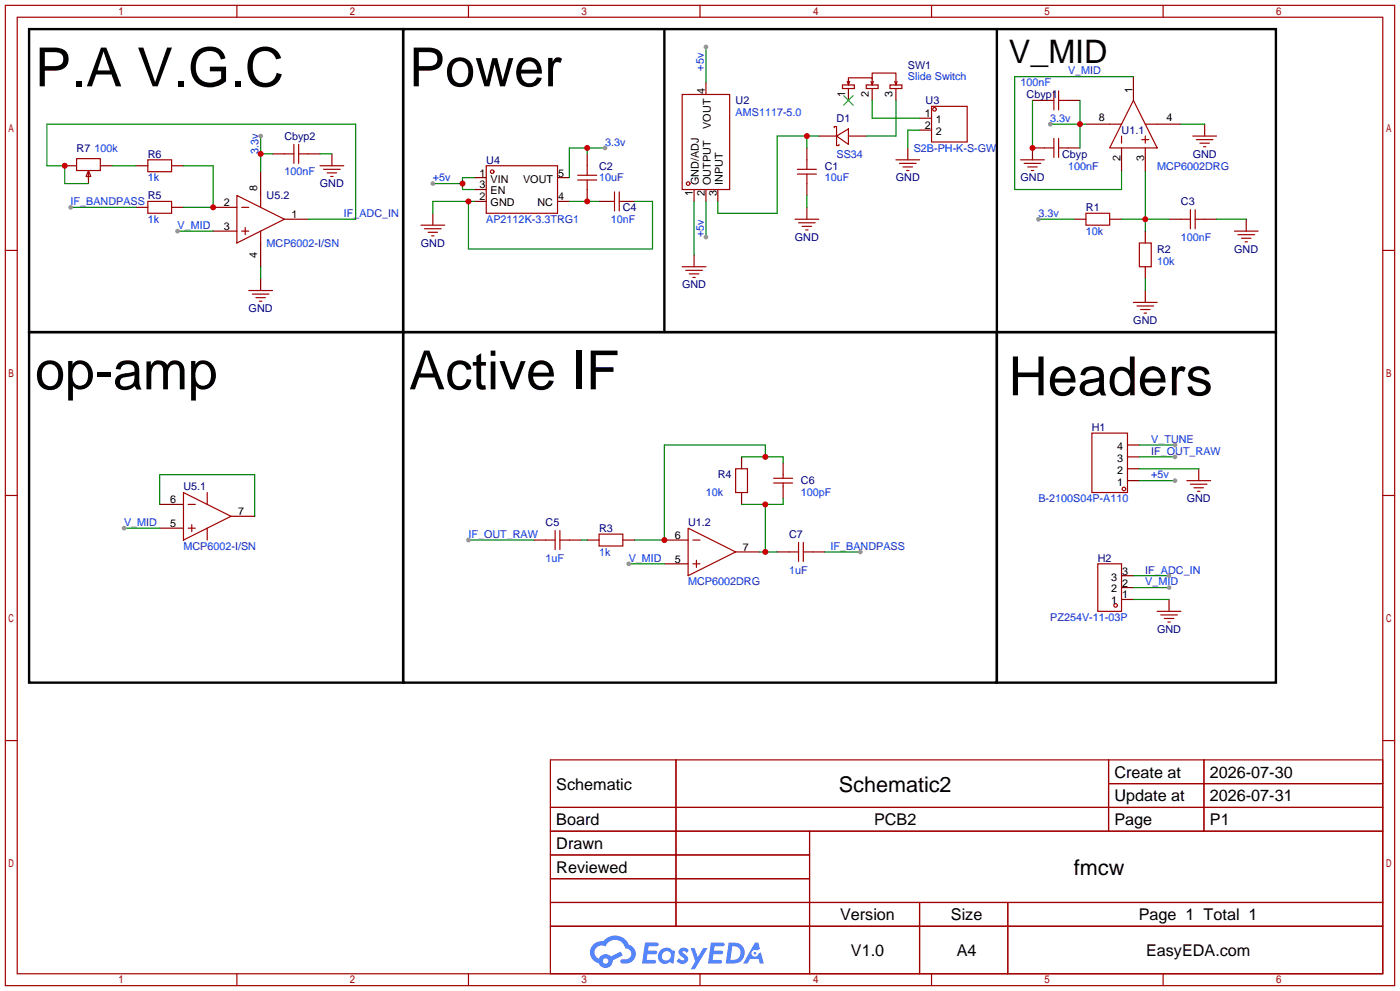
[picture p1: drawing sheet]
<svg xmlns="http://www.w3.org/2000/svg" width="299mm" height="212mm" viewBox="0 0 299 212" stroke-linecap="round" stroke-linejoin="round" font-family="sans-serif">
<g fill="none" stroke="#a10000" stroke-width=".25">
<path d="M1.1 1.1h297.2v209.6h-297.2zM3.7 3.7h292.1v204.5h-292.1zM50.7 1.1v2.6M100.2 1.1v2.6M149.7 1.1v2.6M199.3 1.1v2.6M248.8 1.1v2.6M1.1 53.5h2.6M295.8 53.5h2.5M1.1 105.9h2.6M295.8 105.9h2.5M1.1 158.3h2.6"/>
<path d="M295.8 158.3h2.5M117.7 162.4h178.1v45.8h-178.1zM117.7 172.6h178.1M117.7 177.7h178.1M144.6 162.4v35.6M173.2 177.7v30.5M237.1 162.4v15.3M237.1 167.5h58.7M257.5 162.4v15.3M117.7 182.8h55.5M117.7 192.9h178.1M117.7 187.8h55.5"/>
<path d="M117.7 198h178.1M196.7 192.9v15.3M215.6 192.9v15.3M50.7 208.2v2.5M100.2 208.2v2.5M149.7 208.2v2.5M199.3 208.2v2.5M248.8 208.2v2.5"/>
</g>
<g fill="#5487ff">
<path d="M145.5 202.8a1.3 1.3 0 0 1 1.8 .3l-.4 .6a.54 .54 0 0 0-.9-.2l.1 .2a1.28 1.28 0 0 1 .8 2 1.53 1.53 0 0 1-2.2-.3l.5-.6 .8 .5a.31 .31 0 0 0 .4-.3 .31 .31 0 0 0-.3-.3 1.12 1.12 0 0 1-.6-1.9z"/>
<path d="M147.7 202.7h.9l.7 1.9 1.1-1.9h.9l-2.7 4.5h-.9l1-1.7z"/>
<path d="M138 201.5h1.6a1.31 1.31 0 0 1 1.2 .2 .4 .4 0 0 1-.3 .6h-1.8l-.1 .9h1.6a.4 .4 0 0 1 .4 .4 .4 .4 0 0 1-.4 .4h-1.7l-.2 1.2h1.4a.46 .46 0 0 1 .5 .1 .46 .46 0 0 1 .1 .5l-.3 .2h-2.7z"/>
<path d="M152.1 201.5h1.6a1.32 1.32 0 0 1 1.3 .2 .39 .39 0 0 1-.4 .6h-1.7l-.2 .9h1.7a.4 .4 0 0 1 .3 .4 .4 .4 0 0 1-.4 .4h-1.7l-.2 1.2h1.4a.46 .46 0 0 1 .5 .1 .46 .46 0 0 1 .1 .5l-.3 .2h-2.7z"/>
<path d="M161.5 201.5h.7l.4 1.3-.7 .4a.75 .75 0 0 0-1.1 .3 .75 .75 0 0 0 .5 1 .75 .75 0 0 0 .9-.6l.6-.3 .6 2.4h-.9l-.2-1h-1.9l-.5 1h-.9z"/>
<path d="M155.9 201.5l-.7 4.5h1.5a2.27 2.27 0 0 0 2.6-2.3 2.27 2.27 0 0 0-2.7-2.2zM156.6 202.3a1.5 1.5 0 0 1 1.8 1.5 1.5 1.5 0 0 1-1.9 1.4h-.3z"/>
<path d="M141.3 203.1a1.6 1.6 0 0 0-.3 2.3 1.6 1.6 0 0 0 2.3 .2l.8 .4 .3-2.5-.2-.3h-.4a1.58 1.58 0 0 0-2.5-.1zM141.9 203.6a.98 .98 0 0 1 1.6 .5 .98 .98 0 0 1-1.1 1.2 .94 .94 0 0 1-.8-.6 .94 .94 0 0 1 .3-1.1z"/>
<path d="M126.9 201.9a2.37 2.37 0 0 0 1.2 4 1.54 1.54 0 0 0 1.7 1 1.54 1.54 0 0 0 1.3-1.6l2.1-1.1-.5-.8-2 1.1a1.57 1.57 0 0 0-2.6 .4 1.5 1.5 0 0 1-.8-2.1 1.5 1.5 0 0 1 2.2-.5 2.23 2.23 0 0 1 2.3-1.4 2.23 2.23 0 0 1 2 1.8 1.16 1.16 0 0 1 1.2 1.1 1.16 1.16 0 0 1-1 1.3h-.7a.47 .47 0 0 0-.6 .3 .47 .47 0 0 0 .4 .6 2.17 2.17 0 0 0 2.5-1 2.17 2.17 0 0 0-.3-2.7l-.8-.4a3.2 3.2 0 0 0-5.4-.7l-1.2 .1zM129 205.4a.58 .58 0 0 1 1.1 0 .58 .58 0 0 1-1.1 0z"/>
<circle cx="161.5" cy="203.8" r=".28"/>
</g>
<path d="M86.2 6.2h186.7v64.8h-186.7z" fill="none" stroke="#000" stroke-width=".51"/>
<g fill="none" stroke="#a10000" stroke-width=".25">
<path d="M180.2 18.2h2.6v.7h-2.6zM181.2 17.4l.3 .8M181.5 18.2v-1.6h5.1v1.6M181.7 17.4l-.2 .8M185.3 18.2h2.5v.7h-2.5zM186.3 17.4l.3 .8M186.6 16.9v-1.3h5v2.6M186.8 17.4l-.2 .8M190.4 18.2h2.5v.7h-2.5zM191.4 17.4l.2 .8M191.9 17.4l-.3 .8M225.4 19.4v4.1"/>
<path d="M226.4 19.4v4.1M60.8 32.9h2.1M62.9 30.9v4M63.9 32.9h2M63.9 30.9v4M104 35.4h15.3v10.2h-15.3zM123.6 37.5h4M123.6 38.5h4M125.6 35.4v2.1M125.6 38.5v2M145.9 20.2h10.2v20.3h-10.2zM170.6 37.2h4"/>
<path d="M170.6 36.2h4M172.6 34.2v2M172.6 37.2v2M178.4 27.3v-.2h.5v4h.6v-.2M178.9 29.1l2.6-1.5v3.3zM191.6 34.2h5.1M192.4 34.9h3.6M193.2 35.7h2M193.9 36.4h.5M199.3 22.7h7.6v7.7h-7.6zM223.4 21.5h2M223.4 31.6h2"/>
<path d="M225.4 29.6v4.1M226.4 21.5h2.1M226.4 29.6v4.1M226.4 31.6h2.1M237.4 26.5h2.5M239.9 29.1v1.5M242.4 21.5l5.1 10.1h-10.1zM244.2 29.8h1.5M245 29.1v1.5M245 26.5h2.5M130.7 43.1h.7M131.4 41v4.1"/>
<path d="M132.5 41v4.1M132.5 43.1h.7M232.3 45.6h5.1v2.5h-5.1zM243.7 51.9h2.6v5.1h-2.6zM252.6 46.9h2M254.6 44.8v4.1M255.7 46.9h2M255.7 44.8v4.1M157.4 100.2h2.5v5.1h-2.5z"/>
<circle cx="105.3" cy="36.7" r=".38"/>
<circle cx="147.2" cy="39.2" r=".38"/>
<circle cx="199.9" cy="23.4" r=".38"/>
</g>
<g fill="none" stroke="#870000" stroke-width=".25">
<path d="M151 17.7v2.5M181.5 18.9v2.6M186.6 18.9v2.6M191.6 18.9v2.6M242.4 16.4v5.1M58.3 32.9h2.5M65.9 32.9h2.6M101.5 38h2.5M119.3 38h2.5M125.6 32.9v2.5M172.6 31.6v2.6M172.6 39.2v2.6"/>
<path d="M175.1 29.1h3.8M181.5 29.1h3.8M194.2 31.6v2.6M196.7 25.3h2.6M196.7 27.8h2.6M220.9 21.5h2.5M220.9 31.6h2.5M228.5 21.5h2.5M228.5 31.6h2.5M232.3 26.5h5.1M239.9 31.6v5.1M245 31.6v5.1"/>
<path d="M247.5 26.5h5.1M101.5 43.1h2.5M101.5 40.5h2.5M119.3 43.1h2.5M125.6 40.5v2.6M128.1 43.1h2.6M133.2 43.1h2.6M148.5 40.5v2.6M151 40.5v2.6M153.5 40.5v2.6M229.7 46.9h2.6M237.4 46.9h2.5"/>
<path d="M245 49.4v2.5M245 57v2.6M250.1 46.9h2.5M257.7 46.9h2.5M158.6 97.7v2.5M158.6 105.3v2.5"/>
</g>
<path d="M180.5 20.4l2 2.1M182.5 20.4l-2 2.1" fill="none" stroke="#3c3" stroke-width=".25"/>
<path d="M172.6 29.1v2.5M175.1 29.1h-8.9v16.5h-12.7v-2.5M186.6 21.5v3.8h10.1M191.6 21.5v7.6h-6.3M196.7 27.8h-2.5v3.8" fill="none" stroke="#008700" stroke-width=".25"/>
<circle cx="172.6" cy="29.1" r=".63" fill="#c00"/>
<path d="M257.7 26.5v2.6M92.6 45.6v2.5M172.6 44.3v2.6M266.6 46.9v2.5M245 62.1v2.5" fill="none" stroke="#870000" stroke-width=".25"/>
<g fill="none" stroke="#a10000" stroke-width=".25">
<path d="M255.1 29.1h5.1M255.9 29.8h3.6M256.7 30.6h2M257.4 31.4h.5M90 48.1h5.1M90.8 48.9h3.6M91.6 49.7h2M92.3 50.4h.5M170.1 46.9h5M170.8 47.6h3.6M171.6 48.4h2M172.3 49.1h.5"/>
<path d="M264 49.4h5.1M264.8 50.2h3.6M265.6 50.9h2M266.3 51.7h.5M242.4 64.6h5.1M243.2 65.4h3.6M244 66.2h2M244.7 66.9h.5"/>
</g>
<path d="M100.2 43.1v10.1h39.4v-10.1h-3.8M101.5 43.1h-8.9v2.5M172.6 41.8v2.5" fill="none" stroke="#008700" stroke-width=".25"/>
<circle cx="100.2" cy="43.1" r=".63" fill="#c00"/>
<path d="M151 43.1v7.6" fill="none" stroke="#008700" stroke-width=".25"/>
<circle cx="151" cy="50.7" r=".51" fill="#999"/>
<path d="M151 10v7.7" fill="none" stroke="#008700" stroke-width=".25"/>
<circle cx="151" cy="10" r=".51" fill="#999"/>
<path d="M92.6 39.2h6.3M101.5 38h-2.6v2.5h2.6" fill="none" stroke="#008700" stroke-width=".25"/>
<circle cx="98.9" cy="39.2" r=".63" fill="#c00"/>
<circle cx="92.6" cy="39.2" r=".51" fill="#999"/>
<path d="M121.8 43.1h6.3" fill="none" stroke="#008700" stroke-width=".25"/>
<circle cx="125.6" cy="43.1" r=".63" fill="#c00"/>
<path d="M125.6 31.6v1.3M129.4 31.6h-7.6v6.4" fill="none" stroke="#008700" stroke-width=".25"/>
<circle cx="125.6" cy="31.6" r=".63" fill="#c00"/>
<circle cx="129.4" cy="31.6" r=".51" fill="#999"/>
<path d="M222.1 46.9h7.6" fill="none" stroke="#008700" stroke-width=".25"/>
<circle cx="222.1" cy="46.9" r=".51" fill="#999"/>
<path d="M245 36.7v12.7M239.9 46.9h10.2" fill="none" stroke="#008700" stroke-width=".25"/>
<circle cx="245" cy="46.9" r=".63" fill="#c00"/>
<path d="M224.7 26.5h7.6M231 21.5v10.1M245 59.6v2.5M260.2 46.9h6.4" fill="none" stroke="#008700" stroke-width=".25"/>
<circle cx="231" cy="26.5" r=".63" fill="#c00"/>
<circle cx="224.7" cy="26.5" r=".51" fill="#999"/>
<path d="M242.4 16.4h-25.4v24.1h22.9v-3.8M252.6 26.5h5.1M148.5 43.1v11.4M134.5 120.5h7.6" fill="none" stroke="#008700" stroke-width=".25"/>
<path d="M142.1 6.2v64.8M213.2 6.2v64.8M86.2 71h127v74.9h-127z" fill="none" stroke="#000" stroke-width=".51"/>
<g fill="none" stroke="#870000" stroke-width=".25">
<path d="M29.1 35.4h2.5M36.7 35.4h2.5M29.1 44.3h2.5M36.7 44.3h2.5M148.5 54.5v2.5M167.5 98.9v2.6M114.2 115.4h2.5M121.8 115.4h2.5M125.6 115.4h2.5M133.2 115.4h2.6M142.1 115.4h5.1M157.4 118h5"/>
<path d="M166.2 118h2.6M167.5 104v2.6M173.9 118h2.5M142.1 120.5h5.1"/>
</g>
<g fill="none" stroke="#a10000" stroke-width=".25">
<path d="M31.6 34.2h5.1v2.5h-5.1zM31.6 43.1h5.1v2.5h-5.1zM145.9 57h5.1M146.7 57.8h3.5M147.4 58.5h2.1M148.2 59.3h.5M116.7 115.4h2M118.7 113.4v4.1M119.8 115.4h2M119.8 113.4v4.1M128.1 114.2h5.1v2.5h-5.1zM147.2 112.9l10.2 5.1-10.2 5.1z"/>
<path d="M148.2 115.4h1.5M149 119.8v1.5M165.5 103.3h4M165.5 102.2h4M167.5 101.5v.7M167.5 103.3v.7M168.8 118h2M170.8 116v4M171.8 116v4M171.8 118h2.1M148.2 120.5h1.5"/>
</g>
<circle cx="134.5" cy="120.5" r=".51" fill="#999"/>
<path d="M100.2 115.4h14" fill="none" stroke="#008700" stroke-width=".25"/>
<circle cx="100.2" cy="115.4" r=".51" fill="#999"/>
<path d="M158.6 97.7h8.9v1.2M163.7 97.7v-2.6h-21.6v20.3h-6.3M124.3 115.4h1.3" fill="none" stroke="#008700" stroke-width=".25"/>
<g fill="#c00">
<circle cx="142.1" cy="115.4" r=".63"/>
<circle cx="163.7" cy="97.7" r=".63"/>
</g>
<path d="M162.4 118h3.8M163.7 107.8v10.2M167.5 106.6v1.2h-8.9" fill="none" stroke="#008700" stroke-width=".25"/>
<g fill="#c00">
<circle cx="163.7" cy="107.8" r=".63"/>
<circle cx="163.7" cy="118" r=".63"/>
</g>
<path d="M176.4 118h7.6" fill="none" stroke="#008700" stroke-width=".25"/>
<circle cx="184" cy="118" r=".51" fill="#999"/>
<path d="M6.2 6.2h80v64.8h-80z" fill="none" stroke="#000" stroke-width=".51"/>
<g fill="none" stroke="#a10000" stroke-width=".25">
<path d="M16.4 33.9h5.1v2.5h-5.1zM18.9 36.4l.5 1.3h-1zM18.9 37v1.2M50.7 41.8l10.1 5.1-10.1 5zM51.7 44.3h1.5M51.7 49.4h1.5M52.5 48.6v1.6M55.8 41.8v2.5M55.8 49.4v2.5M39.2 105.3l10.2 5.1-10.2 5zM40.3 107.8h1.5M40.3 112.9h1.5"/>
<path d="M41 112.1v1.6M44.3 105.3v2.5M44.3 112.9v2.5"/>
</g>
<path d="M13.8 35.4h2.6M18.9 36.7v2.5M21.5 35.4h2.5M55.8 36.7v5.1M45.6 49.4h5.1M45.6 44.3h5.1M55.8 51.9v5.1M60.8 46.9h5.1M34.2 112.9h5M34.2 107.8h5M49.4 110.4h5.1" fill="none" stroke="#870000" stroke-width=".25"/>
<path d="M55.8 29.1v7.6M55.8 32.9h2.5" fill="none" stroke="#008700" stroke-width=".25"/>
<circle cx="55.8" cy="32.9" r=".63" fill="#c00"/>
<circle cx="55.8" cy="29.1" r=".51" fill="#999"/>
<path d="M71 32.9v2.5M55.8 59.6v2.5" fill="none" stroke="#870000" stroke-width=".25"/>
<path d="M68.5 35.4h5M69.2 36.2h3.6M70 37h2M70.7 37.7h.5M53.2 62.1h5.1M54 62.9h3.5M54.7 63.6h2.1M55.5 64.4h.5" fill="none" stroke="#a10000" stroke-width=".25"/>
<path d="M38 49.4h7.6M55.8 57v2.6" fill="none" stroke="#008700" stroke-width=".25"/>
<circle cx="38" cy="49.4" r=".51" fill="#999"/>
<path d="M15.1 44.3h14" fill="none" stroke="#008700" stroke-width=".25"/>
<circle cx="15.1" cy="44.3" r=".51" fill="#999"/>
<path d="M39.2 35.4h6.4v8.9h-6.4" fill="none" stroke="#008700" stroke-width=".25"/>
<circle cx="45.6" cy="44.3" r=".63" fill="#c00"/>
<path d="M18.9 39.2h-5.1v-3.8h-3.8v-8.9h66.1v20.4h-10.2M24 35.4h5.1" fill="none" stroke="#008700" stroke-width=".25"/>
<circle cx="13.8" cy="35.4" r=".63" fill="#c00"/>
<path d="M213.2 71h59.7v74.9h-59.7z" fill="none" stroke="#000" stroke-width=".51"/>
<g fill="none" stroke="#a10000" stroke-width=".25">
<path d="M233.6 92.6h7.6v12.7h-7.6zM234.8 120.5h5.1v10.2h-5.1z"/>
<circle cx="240.4" cy="104.5" r=".38"/>
<circle cx="238.6" cy="129.4" r=".38"/>
</g>
<path d="M241.2 97.7h2.5M241.2 95.1h2.5M241.2 102.7h2.5M241.2 100.2h2.5M239.9 128.1h2.5M239.9 125.6h2.5M239.9 123.1h2.5" fill="none" stroke="#870000" stroke-width=".25"/>
<path d="M243.7 102.7h7.6" fill="none" stroke="#008700" stroke-width=".25"/>
<circle cx="251.3" cy="102.7" r=".51" fill="#999"/>
<path d="M256.4 100.2v2.5" fill="none" stroke="#870000" stroke-width=".25"/>
<path d="M253.9 102.7h5.1M254.6 103.5h3.6M255.4 104.3h2M256.2 105h.5" fill="none" stroke="#a10000" stroke-width=".25"/>
<path d="M243.7 97.7h7.6M243.7 100.2h12.7" fill="none" stroke="#008700" stroke-width=".25"/>
<circle cx="251.3" cy="97.7" r=".51" fill="#999"/>
<path d="M243.7 95.1h7.6" fill="none" stroke="#008700" stroke-width=".25"/>
<circle cx="251.3" cy="95.1" r=".51" fill="#999"/>
<path d="M250.1 128.1v2.6" fill="none" stroke="#870000" stroke-width=".25"/>
<path d="M247.5 130.7h5.1M248.3 131.4h3.5M249 132.2h2.1M249.8 133h.5" fill="none" stroke="#a10000" stroke-width=".25"/>
<path d="M242.4 128.1h7.7M242.4 125.6h7.7" fill="none" stroke="#008700" stroke-width=".25"/>
<circle cx="250.1" cy="125.6" r=".51" fill="#999"/>
<path d="M242.4 123.1h7.7" fill="none" stroke="#008700" stroke-width=".25"/>
<circle cx="250.1" cy="123.1" r=".51" fill="#999"/>
<path d="M220.9 31.6v2.6" fill="none" stroke="#870000" stroke-width=".25"/>
<path d="M218.3 34.2h5.1M219.1 34.9h3.5M219.8 35.7h2.1M220.6 36.4h.5" fill="none" stroke="#a10000" stroke-width=".25"/>
<path d="M220.9 21.5v10.1" fill="none" stroke="#008700" stroke-width=".25"/>
<circle cx="220.9" cy="31.6" r=".63" fill="#c00"/>
<path d="M68.5 32.9h2.5M26.5 112.9h7.7" fill="none" stroke="#008700" stroke-width=".25"/>
<circle cx="26.5" cy="112.9" r=".51" fill="#999"/>
<path d="M34.2 107.8v-6.3h20.3v8.9" fill="none" stroke="#008700" stroke-width=".25"/>
<path d="M6.2 71h80v74.9h-80z" fill="none" stroke="#000" stroke-width=".51"/>
<g font-size="11.5">
<text x="7.5" y="18.5">P.A V.G.C</text>
<text x="87.5" y="18.5">Power</text>
<text x="7.5" y="83.2">op-amp</text>
<text x="87.5" y="83.2">Active IF</text>
<text x="215.8" y="84.5">Headers</text>
</g>
<text font-size="6.9" x="215.8" y="13.4">V_MID</text>
<g font-size="4.6">
<text x="179.4" y="169.4">Schematic2</text>
<text x="229.7" y="187.1">fmcw</text>
</g>
<g font-size="3.5">
<text x="238.4" y="166.2">Create at</text>
<text x="258.8" y="166.2">2026-07-30</text>
<text x="119" y="168.8">Schematic</text>
<text x="238.4" y="171.3">Update at</text>
<text x="258.8" y="171.3">2026-07-31</text>
<text x="119" y="176.4">Board</text>
<text x="187" y="176.4">PCB2</text>
<text x="238.4" y="176.4">Page</text>
<text x="258.8" y="176.4">P1</text>
<text x="119" y="181.5">Drawn</text>
<text x="119" y="186.6">Reviewed</text>
<text x="179.7" y="196.7">Version</text>
<text x="203.4" y="196.7">Size</text>
<text x="243.6" y="196.7">Page 1 Total 1</text>
<text x="182" y="204.3">V1.0</text>
<text x="204.7" y="204.3">A4</text>
<text x="245.1" y="204.3">EasyEDA.com</text>
</g>
<g font-size="2.3" fill="#00f">
<text x="150.5" y="15.1" transform="rotate(-90 150.5 15.1)">+5v</text>
<text x="194.2" y="17.2">Slide Switch</text>
<text x="228.5" y="15.9">V_MID</text>
<text x="218.3" y="18.5">100nF</text>
<text x="157.4" y="24.8">AMS1117-5.0</text>
<text x="224.7" y="26.1">3.3v</text>
<text x="20.2" y="32.4">100k</text>
<text x="55.3" y="32.9" transform="rotate(-90 55.3 32.9)">3.3v</text>
<text x="129.4" y="31.2">3.3v</text>
<text x="178.9" y="33.7">SS34</text>
<text x="195.5" y="32.4">S2B-PH-K-S-GW</text>
<text x="31.6" y="38.8">1k</text>
<text x="60.8" y="37.5">100nF</text>
<text x="92.6" y="38.8">+5v</text>
<text x="128.1" y="38.8">10uF</text>
<text x="176.4" y="38.8">10uF</text>
<text x="228.5" y="36.2">100nF</text>
<text x="247.5" y="36.2">MCP6002DRG</text>
<text x="15.1" y="43.9">IF_BANDPASS</text>
<text x="31.6" y="47.7">1k</text>
<text x="73.5" y="46.4">IF_ADC_IN</text>
<text x="104" y="47.7">AP2112K-3.3TRG1</text>
<text x="130.7" y="47.7">10nF</text>
<text x="222.1" y="46.4">3.3v</text>
<text x="38" y="48.9">V_MID</text>
<text x="57" y="52.8">MCP6002-I/SN</text>
<text x="150.5" y="50.7" transform="rotate(-90 150.5 50.7)">+5v</text>
<text x="232.3" y="50.2">10k</text>
<text x="252.6" y="51.5">100nF</text>
<text x="247.5" y="56.6">10k</text>
<text x="246.3" y="94.7">V_TUNE</text>
<text x="246.3" y="97.2">IF_OUT_RAW</text>
<text x="151" y="106.1">10k</text>
<text x="171.3" y="106.1">100pF</text>
<text x="222.1" y="107.4">B-2100S04P-A110</text>
<text x="246.3" y="102.3">+5v</text>
<text x="26.5" y="112.4">V_MID</text>
<text x="39.2" y="117.5">MCP6002-I/SN</text>
<text x="100.2" y="115">IF_OUT_RAW</text>
<text x="128.1" y="118.8">1k</text>
<text x="177.7" y="117.5">IF_BANDPASS</text>
<text x="116.7" y="120.1">1uF</text>
<text x="134.5" y="120.1">V_MID</text>
<text x="147.2" y="125.1">MCP6002DRG</text>
<text x="168.8" y="122.6">1uF</text>
<text x="245" y="125.1">V_MID</text>
<text x="245" y="122.6">IF_ADC_IN</text>
<text x="224.7" y="132.8">PZ254V-11-03P</text>
</g>
<g font-size="2.3" fill="#000080">
<text x="194.2" y="14.7">SW1</text>
<text x="157.4" y="22.3">U2</text>
<text x="198" y="22.3">U3</text>
<text x="219.6" y="21">Cbyp1</text>
<text x="60.8" y="29.9">Cbyp2</text>
<text x="178.9" y="26.1">D1</text>
<text x="239.9" y="28.6">U1.1</text>
<text x="16.4" y="32.4">R7</text>
<text x="31.6" y="33.7">R6</text>
<text x="104" y="35">U4</text>
<text x="227.2" y="33.7">Cbyp</text>
<text x="255.1" y="33.7">GND</text>
<text x="68.4" y="40.1">GND</text>
<text x="128.1" y="36.2">C2</text>
<text x="176.4" y="36.2">C1</text>
<text x="191.6" y="38.8">GND</text>
<text x="218.3" y="38.8">GND</text>
<text x="31.6" y="42.6">R5</text>
<text x="57" y="42.6">U5.2</text>
<text x="133.2" y="45.1">C4</text>
<text x="232.3" y="45.1">R1</text>
<text x="252.6" y="43.9">C3</text>
<text x="90" y="52.8">GND</text>
<text x="170" y="51.5">GND</text>
<text x="247.5" y="54">R2</text>
<text x="264" y="54">GND</text>
<text x="145.9" y="61.6">GND</text>
<text x="53.2" y="66.7">GND</text>
<text x="242.4" y="69.3">GND</text>
<text x="233.6" y="92.1">H1</text>
<text x="39.2" y="104.8">U5.1</text>
<text x="153.5" y="102.3">R4</text>
<text x="171.3" y="103.6">C6</text>
<text x="253.8" y="107.4">GND</text>
<text x="116.7" y="112.4">C5</text>
<text x="128.1" y="113.7">R3</text>
<text x="147.2" y="112.4">U1.2</text>
<text x="168.8" y="115">C7</text>
<text x="234.8" y="120.1">H2</text>
<text x="247.5" y="135.3">GND</text>
</g>
<g font-size="2.3">
<text x="150.8" y="20.1" transform="rotate(-90 150.8 20.1)">4</text>
<text x="180.8" y="20.8" transform="rotate(-90 180.8 20.8)">1</text>
<text x="185.8" y="20.8" transform="rotate(-90 185.8 20.8)">2</text>
<text x="190.9" y="20.8" transform="rotate(-90 190.9 20.8)">3</text>
<text x="242.2" y="19.9" transform="rotate(-90 242.2 19.9)">1</text>
<text x="152" y="27.5" transform="rotate(-90 152 27.5)">VOUT</text>
<text x="197.9" y="25">1</text>
<text x="197.9" y="27.6">2</text>
<text x="200.2" y="26.3">1</text>
<text x="200.2" y="28.9">2</text>
<text x="235" y="25.8">8</text>
<text x="249.5" y="25.8">4</text>
<text x="239.7" y="34.4" transform="rotate(-90 239.7 34.4)">2</text>
<text x="244.8" y="34.4" transform="rotate(-90 244.8 34.4)">3</text>
<text x="55" y="40.7" transform="rotate(-90 55 40.7)">8</text>
<text x="102.6" y="37.7">1</text>
<text x="102.6" y="40.3">3</text>
<text x="105" y="39">VIN</text>
<text x="105" y="41.6">EN</text>
<text x="111.9" y="39">VOUT</text>
<text x="119.4" y="37.7">5</text>
<text x="148.2" y="41.9" transform="rotate(-90 148.2 41.9)">1</text>
<text x="149.5" y="39.6" transform="rotate(-90 149.5 39.6)">GND/ADJ</text>
<text x="150.8" y="41.9" transform="rotate(-90 150.8 41.9)">2</text>
<text x="152" y="39.6" transform="rotate(-90 152 39.6)">OUTPUT</text>
<text x="153.3" y="41.9" transform="rotate(-90 153.3 41.9)">3</text>
<text x="154.6" y="39.6" transform="rotate(-90 154.6 39.6)">INPUT</text>
<text x="47.9" y="44.1">2</text>
<text x="62.4" y="46.6">1</text>
<text x="102.6" y="42.8">2</text>
<text x="105" y="44.1">GND</text>
<text x="115" y="44.1">NC</text>
<text x="119.4" y="42.8">4</text>
<text x="47.9" y="49.2">3</text>
<text x="55" y="55.2" transform="rotate(-90 55 55.2)">4</text>
<text x="239" y="101.2">2</text>
<text x="239" y="98.7">3</text>
<text x="239" y="96.2">4</text>
<text x="36.4" y="107.6">6</text>
<text x="239" y="103.8">1</text>
<text x="36.4" y="112.7">5</text>
<text x="50.9" y="110.1">7</text>
<text x="144.4" y="115.2">6</text>
<text x="158.9" y="117.8">7</text>
<text x="144.4" y="120.3">5</text>
<text x="237.7" y="124.1">3</text>
<text x="240" y="125.4">2</text>
<text x="240" y="122.8">3</text>
<text x="237.7" y="129.2">1</text>
<text x="237.7" y="126.6">2</text>
<text x="240" y="127.9">1</text>
</g>
</svg>
